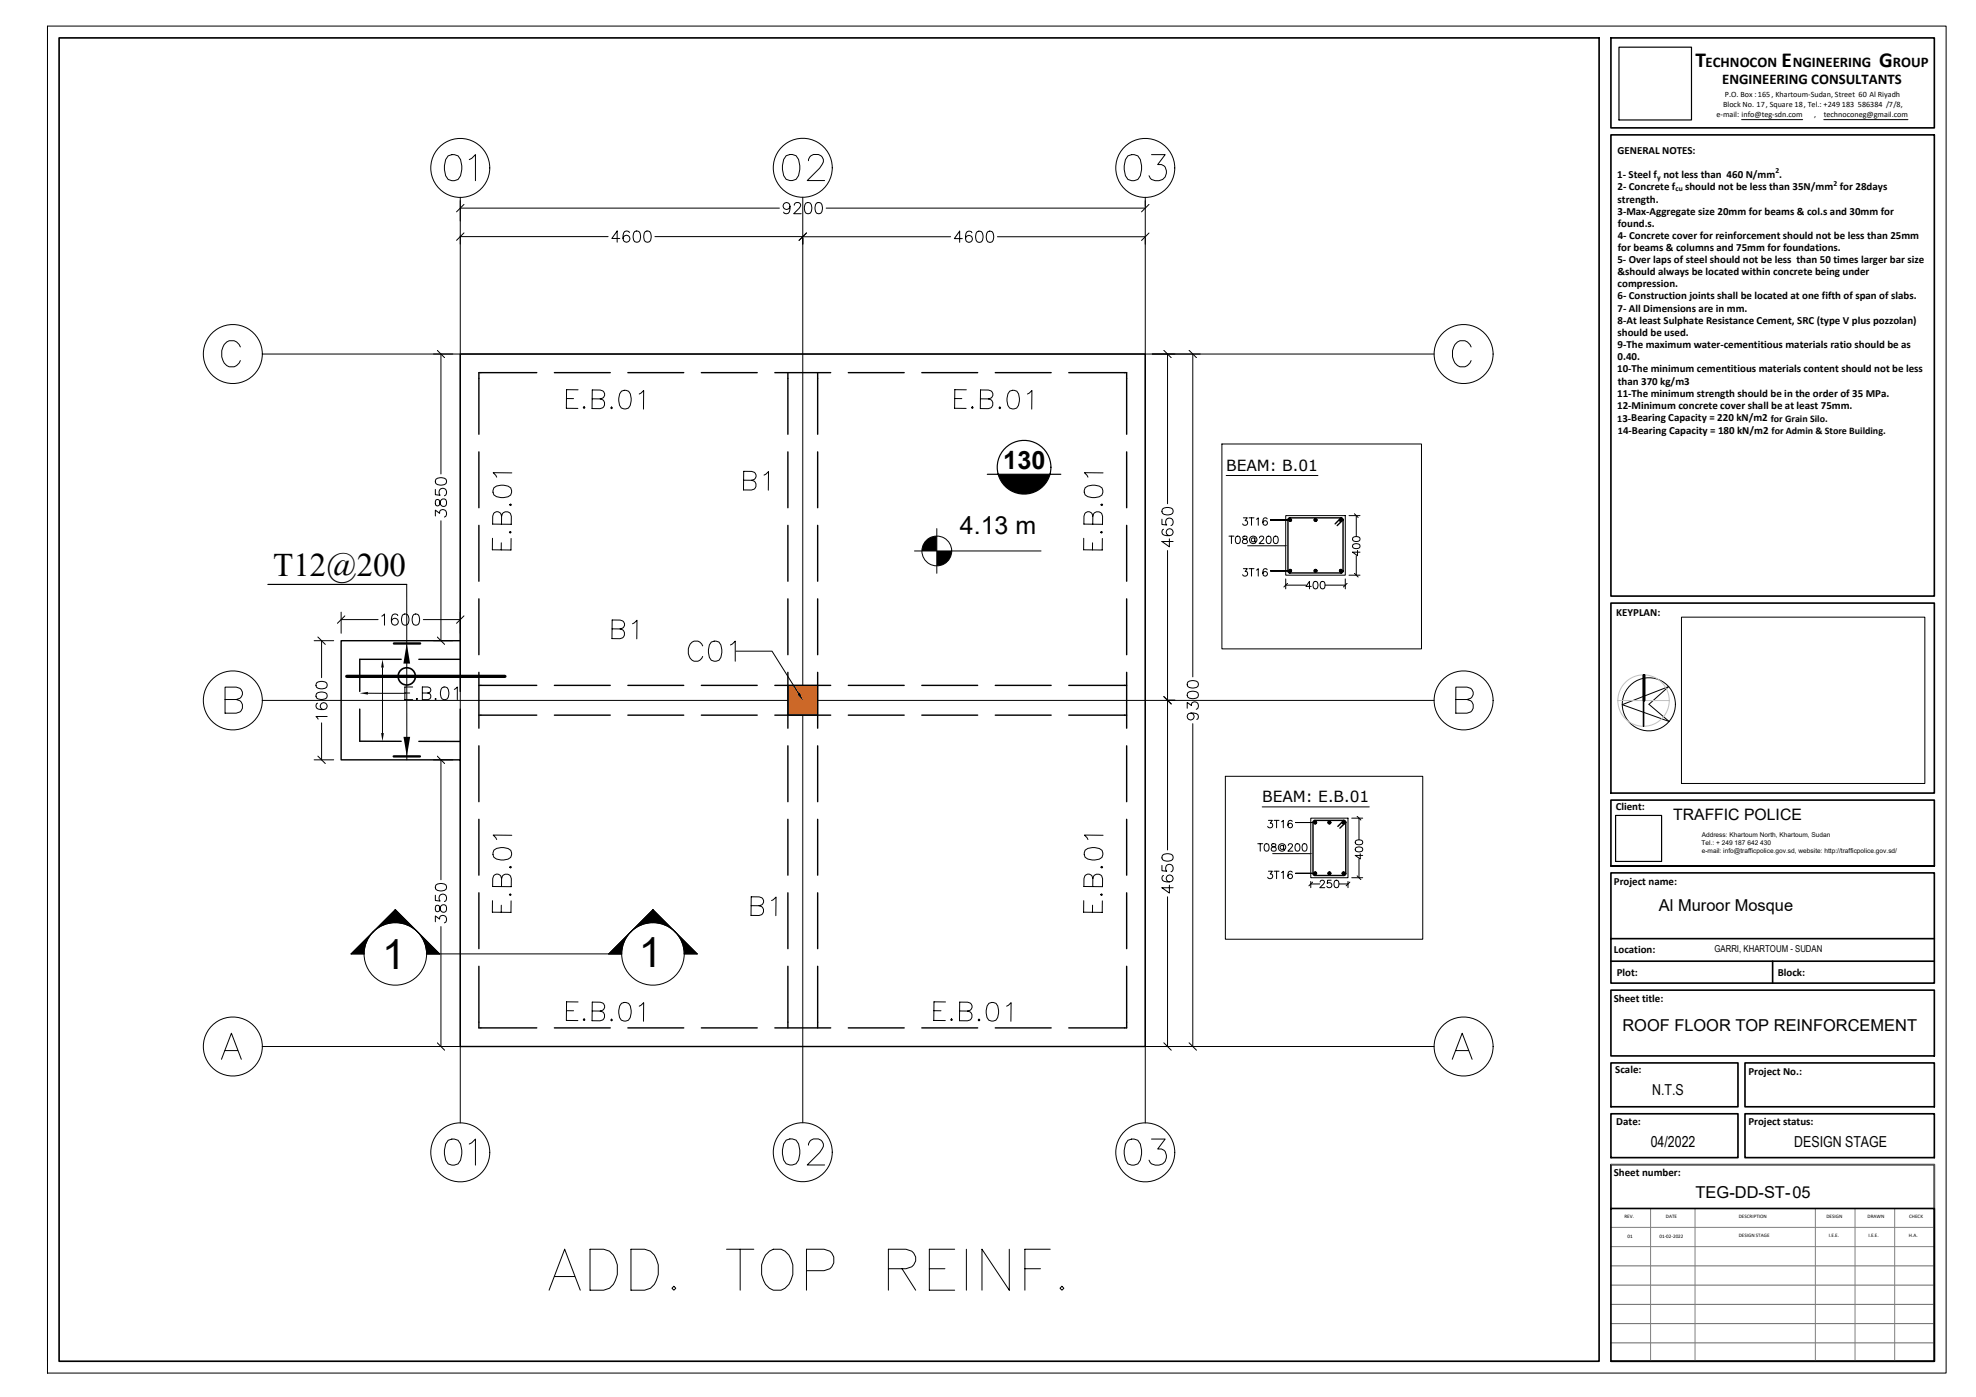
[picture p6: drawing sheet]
<svg xmlns="http://www.w3.org/2000/svg" width="420mm" height="297mm" viewBox="0 0 420 297" stroke-linecap="round" stroke-linejoin="round" font-family="sans-serif">
<g fill="none" stroke="#000" stroke-width=".21">
<path d="M95.3 33.1a1.8 1.8 0 0 1 2.6 .8 4.6 4.6 0 0 1-.5 4.3 1.8 1.8 0 0 1-2.6-.8 4.6 4.6 0 0 1 .5-4.3zM99.8 33.9l.5-.2 .8-.8v5.5M167.2 33.1a1.8 1.8 0 0 1 2.6 .8 4.6 4.6 0 0 1-.5 4.2 1.8 1.8 0 0 1-2.7-.8 4.6 4.6 0 0 1 .6-4.2zM171.9 34.2a1.38 1.38 0 0 1 1.1-1.4h1a1.35 1.35 0 0 1 .8 2.2l-.5 .8-2.7 2.6h3.7M239.8 33.1a1.8 1.8 0 0 1 2.7 .8 4.6 4.6 0 0 1-.6 4.3 1.8 1.8 0 0 1-2.6-.8 4.6 4.6 0 0 1 .5-4.3zM244.8 32.9h2.9l-1.5 2.1a1.62 1.62 0 0 1 1.7 .7 1.62 1.62 0 0 1-.2 1.9 2 2 0 0 1-3.4-.2M97.9 42v196.7M97.9 44.3h67.8M97.9 50.3h31.4M98.7 43.5l-1.6 1.5M98.7 49.5l-1.6 1.6M131.8 50.7h-1.7l1.1-1.6v2.4"/>
<path d="M133.8 49.5a.7 .7 0 0 0-1-.3 1.84 1.84 0 0 0 0 2.2 .74 .74 0 0 0 1.1-.4 .74 .74 0 0 0-.5-1 .74 .74 0 0 0-.9 .7M135 49.2a.77 .77 0 0 1 1.1 .4 1.96 1.96 0 0 1-.2 1.8 .77 .77 0 0 1-1.2-.4 1.96 1.96 0 0 1 .3-1.8zM137.2 49.2a.77 .77 0 0 1 1.2 .4 1.96 1.96 0 0 1-.3 1.8 .77 .77 0 0 1-1.1-.4 1.96 1.96 0 0 1 .2-1.8zM139.3 50.3h31.4M168 43.9a.74 .74 0 0 1-1 .6 .74 .74 0 0 1-.3-1.2 .74 .74 0 0 1 1.2 .1 2.14 2.14 0 0 1-.3 1.9 .7 .7 0 0 1-1-.2M168.9 43.6l.1-.3 .3-.2 .7 .1a.54 .54 0 0 1 .1 .8l-1.3 1.4h1.6M170.7 41.9v196.8M170.7 50.3h31.4M171.4 43.2a.77 .77 0 0 1 1.1 .3 1.96 1.96 0 0 1-.2 1.8 .77 .77 0 0 1-1.2-.3 1.96 1.96 0 0 1 .3-1.8zM171.5 49.5l-1.6 1.6M173.6 43.2a.77 .77 0 0 1 1.2 .3 1.96 1.96 0 0 1-.3 1.8 .77 .77 0 0 1-1.1-.3 1.96 1.96 0 0 1 .2-1.8zM175.7 44.3h67.8"/>
<path d="M204.6 50.7h-1.7l1.2-1.6v2.4M206.7 49.5a.7 .7 0 0 0-1.1-.2 1.84 1.84 0 0 0 0 2.1 .74 .74 0 0 0 1.1-.3 .74 .74 0 0 0-.5-1 .74 .74 0 0 0-.9 .6M207.8 49.3a.77 .77 0 0 1 1.1 .3 1.96 1.96 0 0 1-.2 1.8 .77 .77 0 0 1-1.1-.3 1.96 1.96 0 0 1 .2-1.8zM210 49.3a.77 .77 0 0 1 1.2 .3 1.96 1.96 0 0 1-.2 1.8 .77 .77 0 0 1-1.2-.3 1.96 1.96 0 0 1 .2-1.8zM212.1 50.3h31.4M243.5 42v196.7M244.3 43.5l-1.6 1.5M244.3 49.5l-1.6 1.6M51.1 73.8a1.92 1.92 0 0 0-1.8-1.4 1.92 1.92 0 0 0-1.9 1.4 3.1 3.1 0 0 0 1.3 4.2 1.97 1.97 0 0 0 2.4-1.3M55.8 75.3h249.1M312.8 73.8a1.92 1.92 0 0 0-1.8-1.4 1.92 1.92 0 0 0-1.9 1.4 3.1 3.1 0 0 0 1.3 4.2 1.97 1.97 0 0 0 2.4-1.3M47.9 148.7h2.3a1.45 1.45 0 0 1 1.4 1.5 1.45 1.45 0 0 1-1.4 1.4h-2.3v-5.5h2.3l.8 .3a1.28 1.28 0 0 1 0 2.1l-.8 .2"/>
<path d="M55.8 148.9h249.1M309.6 148.7h2.3a1.45 1.45 0 0 1 1.4 1.5 1.45 1.45 0 0 1-1.4 1.4h-2.3v-5.5h2.3l.8 .3a1.28 1.28 0 0 1 0 2.1l-.8 .2M47.1 225.2l2.1-5.5 2.1 5.5M47.9 223.4h2.6M55.8 222.5h249.1M308.8 225.2l2.1-5.5 2.1 5.5M309.6 223.4h2.6M95.3 242.5a1.8 1.8 0 0 1 2.6 .7 4.6 4.6 0 0 1-.5 4.3 1.8 1.8 0 0 1-2.6-.8 4.6 4.6 0 0 1 .5-4.2zM99.8 243.2l.5-.2 .8-.8v5.5M167.2 242.4a1.8 1.8 0 0 1 2.6 .8 4.6 4.6 0 0 1-.5 4.2 1.8 1.8 0 0 1-2.7-.8 4.6 4.6 0 0 1 .6-4.2zM171.9 243.5a1.38 1.38 0 0 1 1.1-1.3h1a1.35 1.35 0 0 1 .8 2.1l-.5 .8-2.7 2.6h3.7M239.8 242.5a1.8 1.8 0 0 1 2.7 .7 4.6 4.6 0 0 1-.6 4.3 1.8 1.8 0 0 1-2.6-.8 4.6 4.6 0 0 1 .5-4.2z"/>
<path d="M244.8 242.2h2.9l-1.5 2.1a1.62 1.62 0 0 1 1.7 .7 1.62 1.62 0 0 1-.2 1.9 2 2 0 0 1-3.4-.2M116.7 274.3l3.4-8.7 3.3 8.7M118 271.4h4.1M125.5 265.6h2.9a3.6 3.6 0 0 1 2.9 3.3 5.3 5.3 0 0 1-1.7 5l-1.2 .4h-2.9zM134.2 265.6h2.9a3.6 3.6 0 0 1 2.9 3.3 5.3 5.3 0 0 1-1.7 5l-1.2 .4h-2.9zM142.9 273.9l.4-.4 .4 .4-.4 .4zM154.5 265.6h5.8M157.4 265.6v8.7M162.8 266.9a3 3 0 0 1 2.9-1.4 3 3 0 0 1 2.5 2.2 4.9 4.9 0 0 1-2.1 6.6 3.1 3.1 0 0 1-3.7-2.1 5.6 5.6 0 0 1 .4-5.3zM171.5 270.2h3.7a2.28 2.28 0 0 0 2.2-2.3 2.28 2.28 0 0 0-2.2-2.3h-3.7v8.7M188.9 269.8h3.7l1.3-.5a2.01 2.01 0 0 0 0-3.3l-1.3-.4h-3.7v8.7M191.8 269.8l2.9 4.5"/>
<path d="M197.6 269.8h3.3M203 265.6h-5.4v8.7h5.4M205.5 265.6v8.7M214.6 265.6v8.7l-5.8-8.7v8.7M217.9 269.8h3.3M223.3 265.6h-5.4v8.7M225.4 273.9l.4-.4 .4 .4-.4 .4z"/>
<circle cx="97.9" cy="35.7" r="6.3"/>
<circle cx="170.7" cy="35.7" r="6.3"/>
<circle cx="243.5" cy="35.7" r="6.3"/>
<circle cx="49.5" cy="75.3" r="6.3"/>
<circle cx="311.2" cy="75.3" r="6.3"/>
<circle cx="49.5" cy="148.9" r="6.3"/>
<circle cx="311.2" cy="148.9" r="6.3"/>
<circle cx="49.5" cy="222.5" r="6.3"/>
<circle cx="311.2" cy="222.5" r="6.3"/>
<circle cx="97.9" cy="245" r="6.3"/>
<circle cx="170.7" cy="245" r="6.3"/>
<circle cx="243.5" cy="245" r="6.3"/>
</g>
<path d="M97.9 75.3h145.6v147.2h-145.6v-60.9h-25.4v-25.4h25.4z" fill="none" stroke="#000" stroke-width=".3"/>
<path d="M167.5 145.7l6.4 6.4h-6.4zM167.5 145.7h6.4v6.4z" fill-rule="evenodd" fill="#cd6928"/>
<g fill="none" stroke="#000" stroke-width=".21">
<path d="M10.1 5.5h403.7v286.4h-403.7zM10.1 5.5v283.9M370.3 25.4h13M387.8 25.4h17.9M92.2 75.3h4.1M93 74.5l1.5 1.6M93.8 75.3v25.5M245 75.3h10.2M247.5 74.5l1.5 1.6M248.3 75.3v31.8M252.8 74.5l1.6 1.6M253.6 75.3v68.6"/>
<path d="M120.4 84.7l1.6 .1M122.9 82.9h-2.4l-.1 3.9h2.5M124 86.7l.2-.2 .2 .2-.2 .2zM125.9 84.8h1.7a1.04 1.04 0 0 1 1 1.1 1.04 1.04 0 0 1-1 1h-1.7v-4h1.7l.6 .2a.91 .91 0 0 1 0 1.5l-.6 .2M129.9 86.7l.1-.2 .2 .2-.2 .2zM132.2 83.2a1.29 1.29 0 0 1 1.8 .6 3.3 3.3 0 0 1-.4 3 1.29 1.29 0 0 1-1.9-.6 3.3 3.3 0 0 1 .5-3zM135.9 83.8l1-.8-.1 4M203 84.7l1.5 .1M205.5 82.9h-2.5v3.9h2.4M206.6 86.7l.2-.2 .1 .2-.2 .2zM208.5 84.8h1.7a1.04 1.04 0 0 1 .9 1.1 1.04 1.04 0 0 1-1 1h-1.7l.1-4h1.7l.5 .2a.91 .91 0 0 1 0 1.5l-.5 .2M212.4 86.7l.2-.2 .2 .2-.2 .2z"/>
<path d="M214.7 83.2a1.29 1.29 0 0 1 1.9 .6 3.3 3.3 0 0 1-.4 3 1.29 1.29 0 0 1-1.9-.6 3.3 3.3 0 0 1 .4-3zM218.5 83.8l.9-.8v4M259.8 94.4h42.5v43.6h-42.5zM92.6 109.7v-1.2l.9 .6a.76 .76 0 0 1 .9-.8 .76 .76 0 0 1 .5 1.1l-.1 .3-.3 .2M92.6 104.1v1.1l1 .1a.84 .84 0 0 1 0-1.3 .84 .84 0 0 1 1.2 .2 .84 .84 0 0 1-.3 1.2M92.7 106.3a.89 .89 0 0 0 .2 1.3h.2a1.3 1.3 0 0 0 .6-1.2 .66 .66 0 0 1 .7-.3 .66 .66 0 0 1 .5 .6v.4a.68 .68 0 0 1-.7 .6 .68 .68 0 0 1-.6-.7l-.1-.5a.48 .48 0 0 0-.8-.2zM92.7 101.9a1.84 1.84 0 0 1 2.1 0 .77 .77 0 0 1-.3 1.1 1.96 1.96 0 0 1-1.8-.2l-.1-.3zM93.8 110.7v25.5M104.7 114.4v2.5h3.9l.1-2.4M105 103.7a3.1 3.1 0 0 1 3.6 0 1.29 1.29 0 0 1-.6 1.9 3.3 3.3 0 0 1-3-.4l-.2-.6zM106.6 115.4v1.5M106.7 109.8l-.2-.6a.91 .91 0 0 0-1.5 0l-.2 .5-.1 1.7 4 .1v-1.7a1.04 1.04 0 0 0-1-1 1.04 1.04 0 0 0-1 1l-.1 1.7"/>
<path d="M108.3 113.2l.2-.2 .2 .2-.2 .2zM108.4 107.3l.2-.2 .2 .2-.2 .2zM108.8 100.5h-3.9l.7 1M158.1 102.1h1.7a1.04 1.04 0 0 1 1 1.1 1.04 1.04 0 0 1-1 1h-1.7v-4h1.7l.6 .2a.91 .91 0 0 1 0 1.5l-.6 .2M162.5 101l.9-.7v3.9M194.4 117.1h27M199.2 112.4v9.5M230.4 114.4v2.5h4v-2.4M230.7 103.7a3.1 3.1 0 0 1 3.6 0 1.29 1.29 0 0 1-.6 1.9 3.3 3.3 0 0 1-3-.4l-.2-.6zM232.3 115.4v1.5M232.4 109.8l-.2-.6a.91 .91 0 0 0-1.5 0l-.2 .5v1.7l3.9 .1v-1.7a1.04 1.04 0 0 0-1-1 1.04 1.04 0 0 0-1 1v1.7M234 113.2l.2-.2 .2 .2-.2 .2z"/>
<path d="M234.1 107.3l.2-.2 .2 .2-.2 .2zM234.5 100.5h-3.9l.7 1M247.1 110.4v1.1l1 .1a.84 .84 0 0 1 0-1.2 .84 .84 0 0 1 1.2 .1 .84 .84 0 0 1-.3 1.2M247.2 108.2a1.84 1.84 0 0 1 2.1 0 .77 .77 0 0 1-.3 1.2 1.96 1.96 0 0 1-1.8-.3l-.1-.3zM247.4 112.5a.7 .7 0 0 0-.2 1.1 1.84 1.84 0 0 0 2.1 0 .74 .74 0 0 0-.3-1.1 .74 .74 0 0 0-1 .5 .74 .74 0 0 0 .6 .9M248.3 117.1v63.6M248.6 114.6v1.7l-1.5-1.2h2.3M260.7 101.1h19.5M261.3 114h1.1M261.8 114v1.6M262.9 114.1a.51 .51 0 0 1 .8 .2v.4a.68 .68 0 0 1-.6 .9 1.01 1.01 0 0 1-.2-1.5zM264.3 114.1v.4l.5 .2a.46 .46 0 0 1 .4 .4 .46 .46 0 0 1-.3 .5l-.6-.1-.1-.2a.79 .79 0 0 1 .9-.8l.1-.3a.6 .6 0 0 0-.9-.1z"/>
<path d="M264.4 110.1h.8l-.4 .6a.53 .53 0 0 1 .3 .9 .53 .53 0 0 1-.9-.2M265.3 116h7.8M265.6 110.1h1M266.1 110.1v1.6M266.8 114.6a.41 .41 0 0 0-.6-.1 .41 .41 0 0 0 0 .6 .41 .41 0 0 0 .6-.1M266.8 114.4l.1 .8a.68 .68 0 0 0 .2-1 .68 .68 0 0 0-1-.1 .8 .8 0 0 0-.3 1.2 .8 .8 0 0 0 1.2 .1M267.2 110.4l.3-.3v1.6M267.8 114.4l.3-.4 .5 .1 .1 .2-.2 .5-.8 .8h1.1M269.4 110.3v-.1a.51 .51 0 0 0-.8 .2 .92 .92 0 0 0 .4 1.3 .49 .49 0 0 0 .5-.5 .49 .49 0 0 0-.4-.5 .49 .49 0 0 0-.6 .5M269.5 114.1a.51 .51 0 0 1 .7 .2l.1 .4a.68 .68 0 0 1-.6 .9 1.01 1.01 0 0 1-.2-1.5zM270.1 110.6h4.2h-4.2h3.4M271 114.1a.51 .51 0 0 1 .7 .2l.1 .4a.68 .68 0 0 1-.6 .9 1.01 1.01 0 0 1-.2-1.5z"/>
<path d="M273.4 109.6h12.6v12.7h-12.6zM274 110.6l.3 .2M274 110.5l.4 .3M274.1 110.5l.3 .3M274.1 110.4l.4 .4M274.2 110.3l.4 .4M274.3 110.3l.3 .3M274.4 110.3l.2 .2M279.4 110.6l.3 .2M279.4 110.5l.4 .3M279.5 110.5l.3 .3M279.5 110.4l.4 .4"/>
<path d="M279.6 110.3l.4 .4M279.7 110.3l.3 .3M279.8 110.3l.2 .2M285.1 110.3l-.3 .2M285.2 110.3l-.4 .3M285.2 110.3l-.3 .4M285.3 110.3l-.4 .4M285.3 110.4l-.4 .4M285.4 110.4l-.4 .4M285.4 110.5l-.4 .3M285.4 110.6l-.2 .2M285.4 110.5l-.3 .3"/>
<path d="M286.8 109.6h2.4M287.7 115.8l.6-.2a.68 .68 0 0 1 .9 .6 .91 .91 0 0 1-1.6 0zM287.7 114.3l.6-.2a.68 .68 0 0 1 .9 .6 .91 .91 0 0 1-1.6 0zM288 109.2l.8 .8M288.4 109.6v4.5M288.4 118.2v4.1M288.6 117v1.2l-1-.8h1.6M66.8 136.2h4.2M67.6 135.4l1.6 1.6M68.4 136.2v7.9M72.5 130.2v4.4M72.5 131.7h7.9"/>
<path d="M73.3 130.9l-1.6 1.6M81.2 131l.6-.4v2.3M84.6 130.9a.7 .7 0 0 0-1-.2 1.84 1.84 0 0 0 0 2.1 .74 .74 0 0 0 1-.3 .74 .74 0 0 0-.5-1 .74 .74 0 0 0-.9 .6M85.7 130.7a.77 .77 0 0 1 1.1 .3 1.96 1.96 0 0 1-.2 1.8 .77 .77 0 0 1-1.1-.3 1.96 1.96 0 0 1 .2-1.8zM86.5 124.3v37.3M88 130.7a.77 .77 0 0 1 1.1 .3 1.96 1.96 0 0 1-.2 1.8 .77 .77 0 0 1-1.2-.3 1.96 1.96 0 0 1 .3-1.8zM90 131.7h7.9M92.2 136.2h4.1M93 135.4l1.5 1.6M97.9 130.2v4.4M98.7 130.9l-1.6 1.6M130.1 133.7h1.7a1.04 1.04 0 0 1 1 1.1 1.04 1.04 0 0 1-1 1h-1.7l.1-4h1.7l.5 .2a.91 .91 0 0 1 0 1.5l-.6 .2"/>
<path d="M134.5 132.6l.9-.7v3.9M149.4 137.3a1.48 1.48 0 0 0-1.4-1 1.48 1.48 0 0 0-1.4 1 2.41 2.41 0 0 0 1 3.3 1.52 1.52 0 0 0 1.8-1M151.2 136.5a1.39 1.39 0 0 1 2.1 .6 3.5 3.5 0 0 1-.4 3.3 1.39 1.39 0 0 1-2.1-.6 3.5 3.5 0 0 1 .4-3.3zM155.3 137.1l1-.8v4.3M156.5 138.5h7.7l5.6 8.9M264.4 120.9h.8l-.4 .6a.53 .53 0 0 1 .3 .9 .53 .53 0 0 1-.9-.2M265.6 120.9h1M266.1 120.9v1.6M267.2 121.2l.3-.3v1.6M269.4 121.1v-.1a.51 .51 0 0 0-.8 .2 .92 .92 0 0 0 .4 1.3 .49 .49 0 0 0 .5-.5 .49 .49 0 0 0-.4-.5 .49 .49 0 0 0-.6 .5M270.1 121.4h4.2h-4.2h3.4M273.4 123.1v2.1"/>
<path d="M273.4 124.4h4.3M273.8 124l-.8 .8M274.3 121.1l-.3 .2M274.4 121.1l-.4 .3M274.4 121.1l-.3 .4M274.5 121.1l-.4 .4M274.5 121.2l-.4 .4M274.6 121.2l-.4 .4M274.6 121.3l-.4 .3M274.6 121.4l-.2 .3M274.6 121.3l-.3 .4M278.8 124.7h-1.1l.7-1.1v1.6"/>
<path d="M279.4 123.7a.51 .51 0 0 1 .8 .2v.4a.68 .68 0 0 1-.6 .9 1.01 1.01 0 0 1-.2-1.5zM279.7 121.1l-.3 .2M279.8 121.1l-.4 .3M279.8 121.1l-.3 .4M279.9 121.1l-.4 .4M279.9 121.2l-.4 .4M280 121.2l-.4 .4M280 121.3l-.4 .3M280 121.3l-.3 .4M280 121.4l-.2 .3M280.9 123.7a.51 .51 0 0 1 .8 .2l.1 .4a.68 .68 0 0 1-.7 .9 1.01 1.01 0 0 1-.2-1.5zM281.8 124.4h4.2"/>
<path d="M284.8 121.3l.4 .4M284.8 121.4l.3 .3M284.9 121.3l.3 .3M284.9 121.2l.4 .4M285 121.1l.4 .4M285.1 121.1l.3 .3M285.2 121.1l.2 .2M286 123.1v2.1M286.4 124l-.7 .8M286.8 122.3h2.4M288 121.9l.8 .8M357.5 131.2h51.8v35.4h-51.8z"/>
<path d="M67.3 147.5a1.84 1.84 0 0 1 2.2 0 .77 .77 0 0 1-.4 1.1 1.96 1.96 0 0 1-1.8-.2l-.1-.4zM67.3 145.2a1.84 1.84 0 0 1 2.2 0 .77 .77 0 0 1-.4 1.1 1.96 1.96 0 0 1-1.8-.2l-.1-.3zM67.5 149.5a.7 .7 0 0 0-.2 1 1.84 1.84 0 0 0 2.2 0 .74 .74 0 0 0-.4-1 .74 .74 0 0 0-1 .5 .74 .74 0 0 0 .7 .9M68.4 153.7v7.9M69.6 152.3h-2.4l.4 .6M78.2 147.4h3.1v8.5M81.3 141.9v5.5h4.6M86.1 147.3h1M87.8 146.1h-1.7v2.7h1.7M88.5 148.6l.1-.1 .2 .1-.2 .2zM89.8 147.3h1.2a.71 .71 0 0 1 .6 .8 .71 .71 0 0 1-.6 .7h-1.2v-2.7l1.5 .1a.62 .62 0 0 1 0 1l-.3 .1M92.6 148.5l.1 .1-.1 .2-.1-.2z"/>
<path d="M94 146.2a.87 .87 0 0 1 1.3 .4 2.23 2.23 0 0 1-.2 2 .87 .87 0 0 1-1.3-.4 2.22 2.22 0 0 1 .2-2zM96.6 146.6l.6-.5v2.7M167.5 145.7h6.4v6.4h-6.4zM247.5 148.1l1.5 1.6M248.4 148.9h1.4M252.4 150.6v-1.3l.9 .7a.76 .76 0 0 1 .9-.8 .76 .76 0 0 1 .6 1l-.1 .4-.3 .2M252.5 147.3a1.84 1.84 0 0 1 2.2 0 .77 .77 0 0 1-.3 1.1 1.96 1.96 0 0 1-1.9-.2l-.1-.3zM252.5 145a1.84 1.84 0 0 1 2.2 0 .77 .77 0 0 1-.3 1.2 1.96 1.96 0 0 1-1.9-.2l-.1-.4zM253.2 151.6a.74 .74 0 0 1 .7 1 .74 .74 0 0 1-1.2 .3 .74 .74 0 0 1 .1-1.2 2.14 2.14 0 0 1 1.9 .2 .7 .7 0 0 1-.2 1.1M253.6 153.9v68.6M344.9 149.8l9.9-3.8-4.2 3.8 4.3 3.6zM66.8 161.6h4.2"/>
<path d="M67.6 160.8l1.6 1.5M92.2 161.6h4.1M93 160.8l1.5 1.5M93.8 161.6v25.5M108.8 177.6h-3.9l.7 .9M234.5 177.6h-3.9l.7 .9M260.5 165.1h42v34.6h-42zM267.4 179.4h1.1M268 179.4v1.6M268.4 171.6h22.7M269 179.5a.51 .51 0 0 1 .8 .2v.4a.68 .68 0 0 1-.6 .9 1.01 1.01 0 0 1-.2-1.5zM269.7 174.4h.8l-.4 .6a.53 .53 0 0 1 .4 .9 .53 .53 0 0 1-.9-.2"/>
<path d="M270.5 179.5v.4l.4 .2a.46 .46 0 0 1 .5 .4 .46 .46 0 0 1-.4 .5l-.5-.1-.2-.2a.79 .79 0 0 1 .9-.8l.1-.3a.6 .6 0 0 0-.8-.1zM270.9 174.4h1.1M271.4 174.4v1.6M272.5 174.7l.4-.3v1.6M272.9 180a.41 .41 0 0 0-.6-.1 .41 .41 0 0 0 0 .6 .41 .41 0 0 0 .6-.1M272.9 179.8l.1 .8a.68 .68 0 0 0 .2-1 .68 .68 0 0 0-.9-.1 .8 .8 0 0 0-.4 1.2 .8 .8 0 0 0 1.3 0M273.9 179.8l.3-.4h.3l.3 .3-.2 .5-.8 .8h1.1M274.8 174.7l-.1-.2a.51 .51 0 0 0-.8 .2 .92 .92 0 0 0 .4 1.3 .49 .49 0 0 0 .5-.4 .49 .49 0 0 0-.4-.6 .49 .49 0 0 0-.5 .5M275.5 174.9h4.1h-4.1h3.4M275.6 179.5a.51 .51 0 0 1 .7 .2l.1 .4a.68 .68 0 0 1-.6 .9 1.01 1.01 0 0 1-.2-1.5zM277.1 179.5a.51 .51 0 0 1 .7 .2l.1 .4a.68 .68 0 0 1-.6 .9 1.01 1.01 0 0 1-.2-1.5zM278.7 174h7.9v12.6h-7.9z"/>
<path d="M279.4 174.9l.2 .3M279.4 174.8l.3 .4M279.4 174.7l.4 .4-.4-.4M279.5 174.6l.4 .4M279.6 174.6l.3 .3M279.7 174.6l.2 .2M282.4 174.9l.2 .3M282.4 174.8l.3 .4M282.4 174.8l.4 .4M282.4 174.7l.4 .4M282.5 174.7l.4 .4M282.5 174.6l.4 .4"/>
<path d="M282.6 174.6l.3 .4M282.6 174.6l.4 .3M282.7 174.6l.3 .2M285.7 174.6l-.3 .2M285.7 174.6l-.3 .3M285.8 174.6l-.4 .4M285.9 174.6l-.4 .4M285.9 174.7l-.4 .4 .4-.4M286 174.8l-.4 .4M286 174.9l-.3 .3M286 174.8l-.3 .4M287.4 174h2.4"/>
<path d="M288.2 178.8l.6-.2a.68 .68 0 0 1 1 .6 .91 .91 0 0 1-1.6 0zM288.6 173.6l.8 .8M289 174v4.6M84.1 196.2a6.6 6.6 0 0 0-6.7 6.6M84.1 193.4l-9.4 9.4h2.7M84.1 193.4v2.8M84.1 196.2a6.6 6.6 0 0 1 6.6 6.6M84.1 193.4l9.4 9.4M92.6 196v-1.3l.9 .7a.76 .76 0 0 1 .9-.8 .76 .76 0 0 1 .5 1.1l-.1 .3-.3 .2M92.6 190.3v1.2l1 .1a.84 .84 0 0 1 0-1.3 .84 .84 0 0 1 1.2 .2 .84 .84 0 0 1-.3 1.2M92.7 192.6a.89 .89 0 0 0 .2 1.2h.2a1.3 1.3 0 0 0 .6-1.1 .66 .66 0 0 1 .7-.3 .66 .66 0 0 1 .5 .5v.5a.68 .68 0 0 1-.7 .6 .68 .68 0 0 1-.6-.7l-.1-.5a.48 .48 0 0 0-.8-.2zM92.7 188.2a1.84 1.84 0 0 1 2.1 0 .77 .77 0 0 1-.3 1.1 1.96 1.96 0 0 1-1.8-.2l-.1-.3z"/>
<path d="M93.8 197v25.5M104.7 191.5v2.5h3.9l.1-2.5M105 180.8a3.1 3.1 0 0 1 3.6 0 1.29 1.29 0 0 1-.6 1.9 3.3 3.3 0 0 1-3-.4l-.2-.6zM106.6 192.5v1.5M106.7 186.8l-.2-.6a.91 .91 0 0 0-1.5 0l-.2 .6-.1 1.7h4v-1.7a1.04 1.04 0 0 0-1-1 1.04 1.04 0 0 0-1 1l-.1 1.7M108.3 190.2l.2-.2 .2 .2-.2 .2zM108.4 184.4l.2-.2 .2 .2-.2 .2zM134.1 198.1a6.6 6.6 0 0 0-1.9 4.7M138.8 196.2a6.6 6.6 0 0 1 6.7 6.6M138.8 193.4l9.4 9.4h-2.7M138.8 193.4v2.8M138.8 196.2a6.6 6.6 0 0 0-4.7 1.9"/>
<path d="M138.8 193.4l-9.4 9.4 4.7-4.7M159.7 192.6h1.7a1.04 1.04 0 0 1 1 1 1.04 1.04 0 0 1-1 1.1l-1.7-.1v-3.9h1.7l.6 .2a.91 .91 0 0 1 0 1.5l-.6 .2M164.1 191.5l.9-.8v4M230.4 191.5v2.5h4v-2.5M230.7 180.8a3.1 3.1 0 0 1 3.6 0 1.29 1.29 0 0 1-.6 1.9 3.3 3.3 0 0 1-3-.4l-.2-.6zM232.3 192.5v1.5M232.4 186.8l-.2-.6a.91 .91 0 0 0-1.5 0l-.2 .6v1.7h3.9v-1.7a1.04 1.04 0 0 0-1-1 1.04 1.04 0 0 0-1 1v1.7M234 190.2l.2-.2 .2 .2-.2 .2zM234.1 184.4l.2-.2 .2 .2-.2 .2zM247.1 184v1.1l1 .1a.84 .84 0 0 1 0-1.2 .84 .84 0 0 1 1.2 .1 .84 .84 0 0 1-.3 1.3M247.2 181.9a1.84 1.84 0 0 1 2.1 0 .77 .77 0 0 1-.3 1.1 1.96 1.96 0 0 1-1.8-.2l-.1-.4zM247.4 186.2a.7 .7 0 0 0-.2 1 1.84 1.84 0 0 0 2.1 0 .74 .74 0 0 0-.3-1.1 .74 .74 0 0 0-1 .5 .74 .74 0 0 0 .6 .9"/>
<path d="M248.3 190.7v31.8M248.6 188.2v1.7l-1.5-1.1h2.3M269.7 185.2h.8l-.4 .6a.53 .53 0 0 1 .4 .9 .53 .53 0 0 1-.9-.2M270.6 181.5h7.8M270.9 185.2h1.1M271.4 185.2v1.6M272.5 185.5l.4-.3v1.6M274.8 185.5l-.1-.2a.51 .51 0 0 0-.8 .2 .92 .92 0 0 0 .4 1.3 .49 .49 0 0 0 .5-.4 .49 .49 0 0 0-.4-.6 .49 .49 0 0 0-.5 .5M275.5 185.7h4.1h-4.1h3.4M278.7 187.4v1.3M278.7 187.9h1.9M279.1 187.6l-.8 .7"/>
<path d="M279.4 185.9l.4-.4-.4 .4M279.6 185.4l-.2 .3M279.7 185.4l-.3 .3M279.7 185.4l-.3 .4M279.9 185.5l-.4 .4M279.9 185.6l-.4 .4M279.9 185.7l-.3 .3M279.9 185.7l-.2 .3M280.7 187.5l.3-.3h.3l.3 .3-.2 .5-.8 .7h1.1M282.6 185.4l-.2 .3M282.7 185.4l-.3 .3M282.8 185.4l-.4 .4"/>
<path d="M282.8 185.5l-.4 .4M282.9 185.5l-.4 .4M282.9 185.6l-.3 .4M283 185.7l-.4 .3M283 185.7l-.3 .3M283 187.2h-.7l-.1 .6a.56 .56 0 0 1 .9 0 .56 .56 0 0 1-.1 .9 .56 .56 0 0 1-.9-.3M283.9 187.2a.51 .51 0 0 1 .7 .3l.1 .3a.68 .68 0 0 1-.6 .9 1.01 1.01 0 0 1-.2-1.5zM284.7 187.9h1.9M285.4 185.7l.3 .3M285.4 185.6l.4 .4M285.5 185.5l.4 .4M285.6 185.4l.4 .4"/>
<path d="M285.7 185.4l.3 .3M285.9 185.9l-.4-.4 .4 .4M286.6 187.4v1.3M287 187.6l-.8 .7M287.4 186.6h2.4M288.2 180.3l.6-.2a.68 .68 0 0 1 1 .6 .91 .91 0 0 1-1.6 0zM288.6 186.2l.8 .8M289 182.6v4M289.2 181.5v1.1l-1-.7h1.6M77.4 202.8a6.6 6.6 0 0 0 6.7 6.7 6.6 6.6 0 0 0 6.6-6.7M77.4 202.8a6.6 6.6 0 0 1 6.7-6.6 6.6 6.6 0 0 1 6.6 6.6M120.4 214.9h1.6"/>
<path d="M122.9 213h-2.4l-.1 4h2.5M124 216.8l.2-.2 .2 .2-.2 .2zM125.9 215h1.7a1.04 1.04 0 0 1 1 1 1.04 1.04 0 0 1-1 1h-1.7v-3.9h1.7l.6 .2a.91 .91 0 0 1 0 1.5l-.6 .2M129.9 216.9l.1-.2 .2 .2-.2 .2zM132.2 213.3a1.29 1.29 0 0 1 1.8 .6 3.3 3.3 0 0 1-.4 3 1.29 1.29 0 0 1-1.9-.6 3.3 3.3 0 0 1 .5-3zM132.2 202.8a6.6 6.6 0 0 1 6.6-6.6 6.6 6.6 0 0 1 6.7 6.6M132.2 202.8h-41.5M132.2 202.8a6.6 6.6 0 0 0 6.6 6.7 6.6 6.6 0 0 0 6.7-6.7M135.9 213.9l1-.7-.1 3.9M198.6 214.9h1.5M201 213h-2.4v4h2.4M202.1 216.8l.2-.2 .2 .2-.2 .2z"/>
<path d="M204 215h1.7a1.04 1.04 0 0 1 1 1 1.04 1.04 0 0 1-1 1h-1.7l.1-3.9h1.7l.5 .2a.91 .91 0 0 1 0 1.5l-.6 .2M208 216.9l.2-.2 .2 .2-.2 .2zM210.3 213.3a1.29 1.29 0 0 1 1.9 .6 3.3 3.3 0 0 1-.5 3 1.29 1.29 0 0 1-1.8-.6 3.3 3.3 0 0 1 .4-3zM214 213.9l1-.7-.1 3.9M92.2 222.5h4.1M93 221.7l1.5 1.6M243.9 222.5h11.3M247.5 221.7l1.5 1.6M252.8 221.7l1.6 1.6"/>
<circle cx="199.2" cy="117.1" r="3.2"/>
<circle cx="350.6" cy="149.8" r="5.6"/>
</g>
<path d="M73.7 143.8h33.7" fill="none" stroke="#000" stroke-width=".7"/>
<path d="M83.8 136.8h5.5M83.7 160.8h5.6" fill="none" stroke="#000" stroke-width=".5"/>
<g fill="#000">
<path d="M273.1 115.9l.8 .1-.8 .2zM273.5 110.4l.8 .2-.8 .1zM273.5 121.2l.8 .2-.8 .1zM76.5 147.4l1.7-.3v.6zM81.3 140.2l.3 1.7h-.6zM81 155.9h.6l-.3 1.7zM86.5 136.8l.7 4.3h-1.4zM85.8 156.7h1.4l-.7 4.1zM169.6 147.6l.5-.3 .6 1.6zM278.9 174.8l.7 .1-.7 .1zM278.4 181.4l.8 .1-.8 .1zM278.9 185.6l.7 .1-.7 .1z"/>
<path d="M199.2 117.1h3.2a3.2 3.2 0 0 1-3.2 3.2z" fill-rule="evenodd"/>
<path d="M197 114.9l.8-.6 1.4-.3v3.1h-3.2l.2-.9z" fill-rule="evenodd"/>
<path d="M212.2 100.8h11.1a5.7 5.7 0 0 1-5.5 4.2 5.7 5.7 0 0 1-5.6-4.2z" fill-rule="evenodd"/>
<path d="M84.1 193.4v2.8a6.6 6.6 0 0 0-4.7 1.9z" fill-rule="evenodd"/>
<path d="M84.1 193.4l4.7 4.7a6.6 6.6 0 0 0-4.7-1.9z" fill-rule="evenodd"/>
<path d="M138.8 193.4l4.7 4.7a6.6 6.6 0 0 0-4.7-1.9z" fill-rule="evenodd"/>
<path d="M134.1 198.1l4.7-4.7v2.8a6.6 6.6 0 0 0-4.7 1.9z" fill-rule="evenodd"/>
<path d="M74.7 202.8l4.7-4.7a6.6 6.6 0 0 0-2 4.7z" fill-rule="evenodd"/>
<path d="M88.8 198.1l4.7 4.7h-2.8a6.6 6.6 0 0 0-1.9-4.7z" fill-rule="evenodd"/>
<path d="M134.1 198.1a6.6 6.6 0 0 0-1.9 4.7h-2.8z" fill-rule="evenodd"/>
<path d="M143.5 198.1l4.7 4.7h-2.7a6.6 6.6 0 0 0-2-4.7z" fill-rule="evenodd"/>
</g>
<g fill="none" stroke="#000" stroke-width=".25">
<path d="M344.2 10h15.5v15.5h-15.5zM209.9 100.8h15.7M57 124.3h29.5M343.5 173.4h9.8v9.8h-9.8z"/>
<circle cx="217.8" cy="99.3" r="5.7"/>
</g>
<g fill="none" stroke="#000" stroke-width=".35">
<path d="M12.6 8.1h327.4v281.3h-327.4zM342.5 8.1h68.8v19.1h-68.8zM342.5 28.7h68.8v98h-68.8zM342.5 128.2h68.8v40.4h-68.8zM349.5 149v-5.5v10.9M349.5 143.5v5.5M349.6 143.5v5.5M349.7 143.5v5.5M342.5 170.1h68.8v14h-68.8zM342.5 185.6h68.8v23.4h-68.8zM342.5 184.1h68.8h-68.8M342.5 199.6h68.8"/>
<path d="M342.5 210.5h68.8v14h-68.8zM342.5 204.4h68.8M376.9 204.4v4.6M342.5 236.8h27v9.3h-27zM342.5 226h27v9.3h-27zM371 236.8h40.3v9.3h-40.3zM371 226h40.3v9.3h-40.3zM342.5 257h68.8v32.4h-68.8zM342.5 257v-9.4h68.8v41.8h-68.8"/>
<circle cx="86.5" cy="143.8" r="1.84"/>
</g>
<g fill="none" stroke="#000" stroke-width=".3">
<path d="M102.3 79.2h-.5v1.3M167.5 79.2v1.3M173.9 79.2v1.3M239.1 79.2h.5v1.3M285.2 110.1l-1.3 1.3M285.2 110.1l.3 .1 .1 .3M285.2 110.1h-10.9l-.3 .1-.1 .3v10.9l.1 .3 .3 .1h10.9l.3-.1 .1-.3v-10.9M285.6 110.5l-1.3 1.3M101.8 145.7h.5M101.8 152.1h.5M239.1 145.7h.5M239.1 152.1h.5"/>
<path d="M285.7 174.4l-1.2 1.3M285.7 174.4l.3 .2 .2 .2M285.7 174.4h-6.1l-.4 .3v11l.2 .4h6.3l.4-.2 .1-11.1M286.2 174.9l-1.3 1.2M101.8 217.3v1.3h.5M167.5 217.3v1.3M173.9 217.3v1.3M239.6 217.3v1.3h-.5"/>
<circle cx="274.3" cy="110.6" r=".29"/>
<circle cx="279.7" cy="110.6" r=".29"/>
<circle cx="285.1" cy="110.6" r=".29"/>
<circle cx="274.3" cy="121.4" r=".29"/>
<circle cx="279.7" cy="121.4" r=".29"/>
<circle cx="285.1" cy="121.4" r=".29"/>
<circle cx="279.6" cy="174.9" r=".29"/>
<circle cx="282.7" cy="174.9" r=".29"/>
<circle cx="285.7" cy="174.9" r=".29"/>
<circle cx="279.6" cy="185.7" r=".29"/>
<circle cx="282.7" cy="185.7" r=".29"/>
<circle cx="285.7" cy="185.7" r=".29"/>
</g>
<path d="M101.8 79.2h137.8M101.8 145.7h137.8M101.8 152.1h137.8M239.6 218.6h-137.8" fill="none" stroke="#000" stroke-width=".3" stroke-dasharray="11.9 3.8" stroke-dashoffset="-.4"/>
<path d="M239.6 79.2v139.4M101.8 218.6v-139.4M167.5 218.6v-139.4M173.9 218.6v-139.4" fill="none" stroke="#000" stroke-width=".3" stroke-dasharray="11.9 3.8" stroke-dashoffset="-1.2"/>
<path d="M97.9 136.2v25.4" fill="none" stroke="#000" stroke-width=".3" stroke-dasharray="11.9 3.8" stroke-dashoffset="1.1"/>
<path d="M76.5 157.6h21.4M97.9 140.2h-21.4" fill="none" stroke="#000" stroke-width=".3" stroke-dasharray="11.9 3.8" stroke-dashoffset="3.1"/>
<path d="M76.5 140.2v17.4" fill="none" stroke="#000" stroke-width=".3" stroke-dasharray="11.9 3.8" stroke-dashoffset="5"/>
<path d="M351 257v32.4M360.4 257v32.4M386 257v32.4M394.4 257v32.4M402.9 257v32.4M342.5 265.1h68.8M342.5 261h68.8" fill="none" stroke="#808080" stroke-width=".21"/>
<path d="M342.5 273.2h68.8M342.5 269.2h68.8M342.5 277.3h68.8M342.5 285.5h68.8M342.5 281.4h68.8" fill="none" stroke="#666" stroke-width=".21"/>
<path d="M342.5 247.6h68.8v9.4h-68.8" fill="none" stroke="#656565" stroke-width=".21"/>
<g fill="none" stroke="#c0c0c0" stroke-width=".21">
<path d="M344 149h10.9"/>
<circle cx="349.5" cy="149" r="5.5"/>
</g>
<g font-size="8.8">
<text x="81.3" y="206">1</text>
<text x="135.8" y="205.6">1</text>
</g>
<text font-size="7" x="58.1" y="122.6">T12@200</text>
<text font-size="5.4" x="213.3" y="99.8">130</text>
<text font-size="5.3" x="204.1" y="113.5">4.13 m</text>
<g font-size="4.5">
<text x="360.5" y="14.3">T</text>
<text x="378.8" y="14.3">E</text>
<text x="399.6" y="14.3">G</text>
</g>
<g font-size="3.5">
<text x="352.8" y="193.7">Al Muroor Mosque</text>
<text x="345" y="219.3">ROOF FLOOR TOP REINFORCEMENT</text>
<text x="360.5" y="254.7">TEG-DD-ST-05</text>
</g>
<text font-size="3.4" x="355.8" y="174.3">TRAFFIC POLICE</text>
<g font-size="3.3">
<text x="260.7" y="100.1">BEAM: B.01</text>
<text x="268.4" y="170.6">BEAM: E.B.01</text>
</g>
<g font-size="3.2">
<text x="351.3" y="232.9">N.T.S</text>
<text x="351" y="244">04/2022</text>
<text x="381.5" y="244">DESIGN STAGE</text>
</g>
<g font-size="3.1">
<text x="362.7" y="14.3">ECHNOCON</text>
<text x="366.2" y="17.9">ENGINEERING CONSULTANTS</text>
<text x="381.2" y="14.3">NGINEERING</text>
<text x="402.5" y="14.3">ROUP</text>
</g>
<g font-size="2.3">
<text x="343.9" y="32.7">GENERAL NOTES:</text>
<text x="343.9" y="37.8">1- Steel f not less than 460 N/mm .</text>
<text x="343.9" y="40.5">2- Concrete f</text>
<text x="358.3" y="40.5">should not be less than 35N/mm for 28days</text>
<text x="343.9" y="45.7">3-Max-Aggregate size 20mm for beams &amp; col.s and 30mm for</text>
<text x="343.9" y="43.1">strength.</text>
<text x="344" y="50.8">4- Concrete cover for reinforcement should not be less than 25mm</text>
<text x="344" y="48.3">found.s.</text>
<text x="344" y="53.4">for beams &amp; columns and 75mm for foundations.</text>
<text x="343.9" y="56">5- Over laps of steel should not be less than 50 times larger bar size</text>
<text x="343.9" y="58.6">&amp;should always be located within concrete being under</text>
<text x="343.9" y="63.7">6- Construction joints shall be located at one fifth of span of slabs.</text>
<text x="343.9" y="61.1">compression.</text>
<text x="343.9" y="66.3">7- All Dimensions are in mm.</text>
<text x="343.9" y="71.5">should be used.</text>
<text x="344" y="68.9">8-At least Sulphate Resistance Cement, SRC (type V plus pozzolan)</text>
<text x="344" y="74.1">9-The maximum water-cementitious materials ratio should be as</text>
<text x="344" y="76.5">0.40.</text>
<text x="343.9" y="79.1">10-The minimum cementitious materials content should not be less</text>
<text x="344" y="81.8">than 370 kg/m3</text>
<text x="343.9" y="84.4">11-The minimum strength should be in the order of 35 MPa.</text>
<text x="343.9" y="86.9">12-Minimum concrete cover shall be at least 75mm.</text>
<text x="343.7" y="131">KEYPLAN:</text>
<text x="343.5" y="172.3">Client:</text>
<text x="343.2" y="188.1">Project name:</text>
<text x="343.2" y="202.6">Location:</text>
<text x="343.8" y="207.4">Plot:</text>
<text x="378" y="207.6">Block:</text>
<text x="343.1" y="213.1">Sheet title:</text>
<text x="343.5" y="228.2">Scale:</text>
<text x="371.8" y="228.5">Project No.:</text>
<text x="343.7" y="239.2">Date:</text>
<text x="371.8" y="239.2">Project status:</text>
<text x="343.1" y="250.1">Sheet number:</text>
</g>
<g font-size="2.1">
<text x="343.9" y="89.6">13-Bearing Capacity = 220 kN/m2 for Grain Silo.</text>
<text x="344" y="92.3">14-Bearing Capacity = 180 kN/m2 for Admin &amp; Store Building.</text>
</g>
<text font-size="2" x="364.5" y="202.4">GARRI, KHARTOUM - SUDAN</text>
<g font-size="1.7">
<text x="366.4" y="22.7">Block No. 17, Square 18, Tel.: +249 183 586384 /7/8,</text>
<text x="366.8" y="20.5">P.O. Box :165, Khartoum-Sudan, Street 60 Al Riyadh</text>
<text x="365" y="24.9">e-mail: info@teg-sdn.com</text>
<text x="385.7" y="24.9">,</text>
<text x="387.8" y="24.9">technoconeg@gmail.com</text>
</g>
<g font-size="1.6">
<text x="352.4" y="38.3">y</text>
<text x="356.3" y="40.7">cu</text>
<text x="377.5" y="36.9">2</text>
<text x="389.9" y="39.6">2</text>
</g>
<g font-size="1.4">
<text x="361.8" y="179.7">Tel.: + 249 187 642 430</text>
<text x="361.8" y="178">Address: Khartoum North, Khartoum, Sudan</text>
<text x="361.8" y="181.4">e-mail: info@trafficpolice.gov.sd, website: http://trafficpolice.gov.sd/</text>
</g>
<g font-size="1.1">
<text x="345.4" y="259.1">REV.</text>
<text x="346.1" y="263.2">01</text>
<text x="352.9" y="263.2">01-02-2022</text>
<text x="354.2" y="259.1">DATE</text>
<text x="369.7" y="263">DESIGN STAGE</text>
<text x="369.7" y="259">DESCRIPTION</text>
<text x="388.4" y="259.1">DESIGN</text>
<text x="388.9" y="263.1">I.E.E.</text>
<text x="397.1" y="259.1">DRAWN</text>
<text x="397.3" y="263.1">I.E.E.</text>
<text x="405.9" y="263.1">H.A.</text>
<text x="405.9" y="259.1">CHECK</text>
</g>
</svg>
